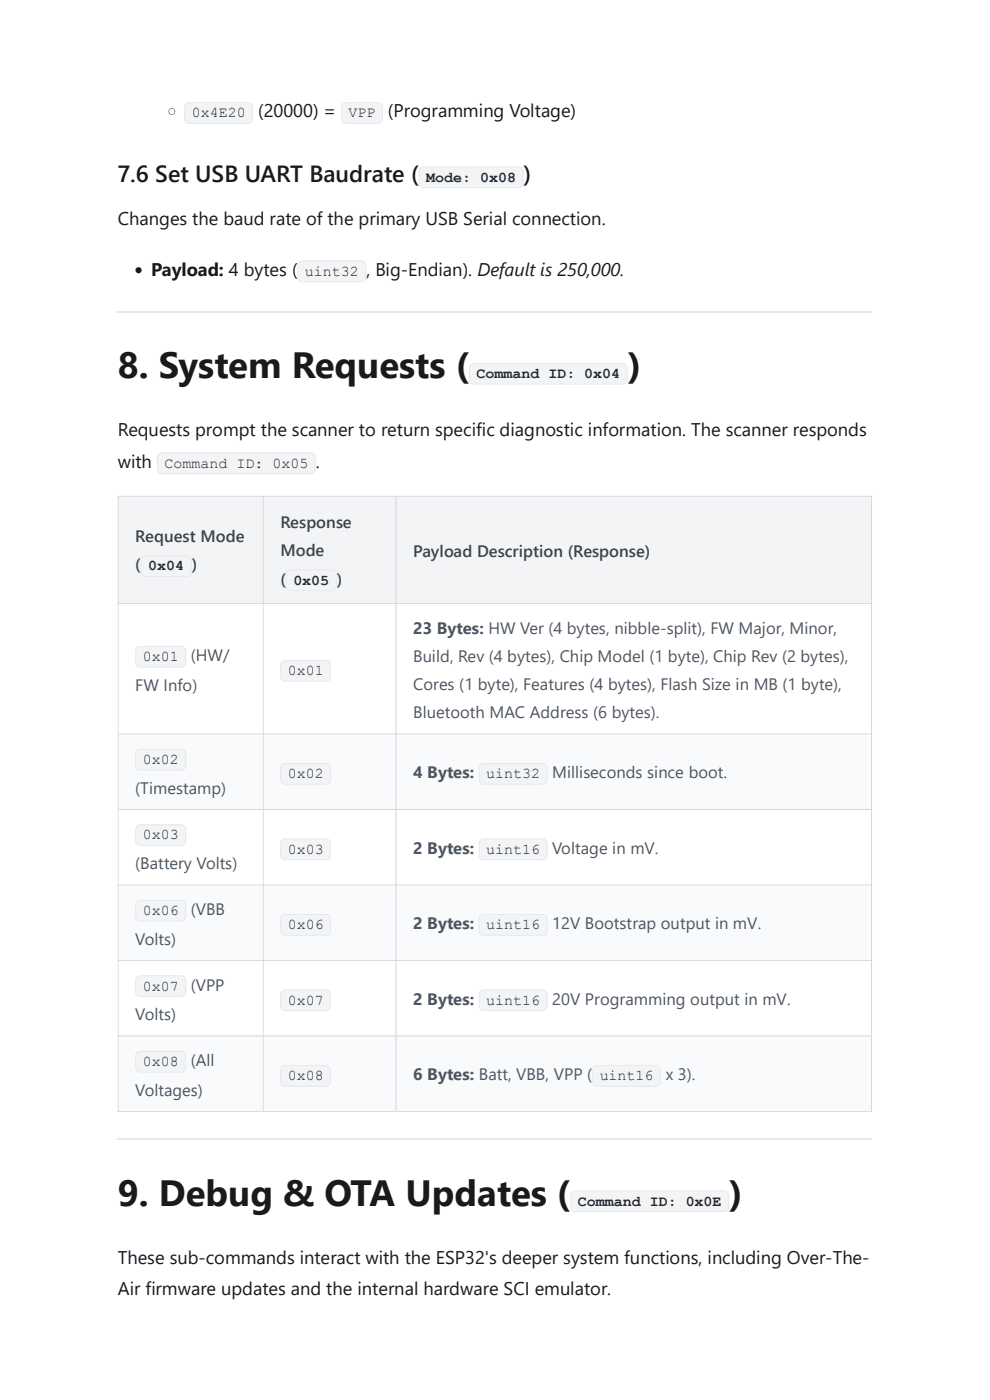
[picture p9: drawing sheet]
<svg xmlns="http://www.w3.org/2000/svg" width="210mm" height="297mm" viewBox="0 0 210 297" stroke-linecap="round" stroke-linejoin="round" font-family="sans-serif">
<path d="M25 66.1h160" fill="none" stroke="#e5e7eb" stroke-width=".34"/>
<path d="M25.1 105.3h58.9v22.7h-58.9z" fill-rule="evenodd" fill="#f3f4f6"/>
<path d="M84 105.3h100.9v22.7h-100.9z" fill="#f3f4f6"/>
<g fill="#f9fafb">
<path d="M25.1 155.7h58.9v16h-58.9z" fill-rule="evenodd"/>
<path d="M25.1 187.7h58.9v16.1h-58.9z" fill-rule="evenodd"/>
<path d="M25.1 219.8h58.9v16h-58.9z" fill-rule="evenodd"/>
</g>
<g fill="#f9fafb">
<path d="M84 155.7h100.9v16h-100.9z"/>
<path d="M84 187.7h100.9v16.1h-100.9z"/>
<path d="M84 219.8h100.9v16h-100.9z"/>
</g>
<g fill="#d1d5db">
<path d="M25 105.2h.1v130.7h-.1zM55.8 105.2h.1v130.5h-.1zM83.9 105.2h.2v130.5h-.2zM184.8 105.2h.2v130.7h-.2z" fill-rule="evenodd"/>
<path d="M25 105.2h30.8v.2h-30.8zM55.9 105.2h28v.2h-28zM84.1 105.2h100.9v.2h-100.9zM25 127.9h160v.2h-160zM25 155.6h160v.2h-160zM25 171.6h160v.2h-160zM25 187.7h160v.1h-160zM25 203.7h160v.1h-160zM25 219.7h160v.2h-160zM25 235.7h160v.2h-160z" fill-rule="evenodd"/>
</g>
<path d="M25 241.7h160" fill="none" stroke="#e5e7eb" stroke-width=".38"/>
<path d="M35.8 23.6a.7 .7 0 0 1 1.4 0 .7 .7 0 0 1-1.4 0zM35.8 23.7a.65 .65 0 0 0 1.3 0 .65 .65 0 0 0-1.3 0z" fill="#1a1a1a"/>
<path d="M39.1 21.7h14.6v4.6h-14.6z" fill="#f3f4f6"/>
<path d="M39.3 22.1l.8-.4h12.5a1.07 1.07 0 0 1 1.1 1v2.5a1.08 1.08 0 0 1-1.1 1.1h-12.5a1.1 1.1 0 0 1-1-1.1v-2.5zM39.5 22.1l-.2 .6v2.5a.85 .85 0 0 0 .8 .9h12.5a.86 .86 0 0 0 .9-.9v-2.5a.89 .89 0 0 0-.9-.9h-12.5z" fill="#e5e7eb"/>
<path d="M72.3 21.7h8.9v4.6h-8.9z" fill="#f3f4f6"/>
<path d="M72.8 21.9l.6-.2h6.8a1.1 1.1 0 0 1 1 1v2.5a1.1 1.1 0 0 1-1 1.1h-6.8a1.07 1.07 0 0 1-1.1-1.1v-2.5zM72.8 22.1l-.3 .6v2.5a.86 .86 0 0 0 .9 .9h6.8a.89 .89 0 0 0 .9-.9v-2.5a.92 .92 0 0 0-.9-.9h-6.8z" fill="#e5e7eb"/>
<path d="M88.8 35.3h22.2v4.6h-22.2z" fill="#f3f4f6"/>
<path d="M89 35.8l.9-.5h20.1a1.05 1.05 0 0 1 1 1.1v2.5a1.05 1.05 0 0 1-1 1h-20.1a1.05 1.05 0 0 1-1.1-1v-2.5zM89.3 35.8l-.3 .6v2.5a.89 .89 0 0 0 .9 .9h20.1a.87 .87 0 0 0 .9-.9v-2.5a.87 .87 0 0 0-.9-.9h-20.1z" fill="#e5e7eb"/>
<circle cx="29.4" cy="57.3" r=".65" fill="#1a1a1a"/>
<path d="M63.1 55.3h14.6v4.6h-14.6z" fill="#f3f4f6"/>
<path d="M63.5 55.5l.6-.2h12.5a1.07 1.07 0 0 1 1.1 1v2.5a1.05 1.05 0 0 1-1.1 1.1h-12.5a1.05 1.05 0 0 1-1-1.1v-2.5zM63.5 55.7l-.3 .6v2.5a.92 .92 0 0 0 .9 .9h12.5a.89 .89 0 0 0 .9-.9v-2.5a.86 .86 0 0 0-.9-.8h-12.5z" fill="#e5e7eb"/>
<path d="M99.5 77h33.6v4.6h-33.6z" fill="#f3f4f6"/>
<path d="M99.7 77.4l.8-.4h31.6a1.05 1.05 0 0 1 1 1.1v2.4a1.05 1.05 0 0 1-1 1.1h-31.6a1.08 1.08 0 0 1-1-1.1v-2.4zM99.9 77.4l-.2 .7v2.4a.89 .89 0 0 0 .8 .9h31.6a.89 .89 0 0 0 .9-.9v-2.4a.87 .87 0 0 0-.9-.9h-31.6z" fill="#e5e7eb"/>
<path d="M33.3 96h33.6v4.6h-33.6z" fill="#f3f4f6"/>
<path d="M33.5 96.4l.8-.4h31.6a1.07 1.07 0 0 1 1 1v2.5a1.08 1.08 0 0 1-1 1.1h-31.6a1.1 1.1 0 0 1-1-1.1v-2.5zM33.7 96.4l-.2 .6v2.5a.85 .85 0 0 0 .8 .9h31.6a.86 .86 0 0 0 .9-.9v-2.5a.89 .89 0 0 0-.9-.9h-31.6z" fill="#e5e7eb"/>
<path d="M29.8 117.8h10.8v4.6h-10.8z" fill="#f3f4f6"/>
<path d="M30 118.2l.9-.4h8.7a1.05 1.05 0 0 1 1 1.1v2.4a1.05 1.05 0 0 1-1 1.1h-8.7a1.05 1.05 0 0 1-1.1-1.1v-2.4zM30.3 118.3l-.3 .6v2.4a.89 .89 0 0 0 .9 .9h8.7a.87 .87 0 0 0 .9-.9v-2.4a.89 .89 0 0 0-.9-.9h-8.7z" fill="#e5e7eb"/>
<path d="M60.6 120.8h10.8v4.6h-10.8z" fill="#f3f4f6"/>
<path d="M60.8 121.2l.9-.4h8.7a1.05 1.05 0 0 1 1 1.1v2.4a1.05 1.05 0 0 1-1 1.1h-8.7a1.05 1.05 0 0 1-1.1-1.1v-2.4zM61.1 121.2l-.3 .7v2.4a.89 .89 0 0 0 .9 .9h8.7a.87 .87 0 0 0 .8-.9v-2.4a.87 .87 0 0 0-.8-.9h-8.7z" fill="#e5e7eb"/>
<path d="M28.7 137h10.8v4.6h-10.8z" fill="#f3f4f6"/>
<path d="M28.9 137.5l.9-.5h8.6a1.08 1.08 0 0 1 1.1 1.1v2.4a1.07 1.07 0 0 1-1.1 1.1h-8.6a1.05 1.05 0 0 1-1.1-1.1v-2.4zM29.1 137.5l-.2 .6v2.4a.87 .87 0 0 0 .9 .9h8.6a.86 .86 0 0 0 .9-.9v-2.4a.86 .86 0 0 0-.9-.9h-8.6z" fill="#e5e7eb"/>
<path d="M59.4 140h10.8v4.6h-10.8z" fill="#f3f4f6"/>
<path d="M59.7 140.5l.8-.5h8.7a1.05 1.05 0 0 1 1 1.1v2.5a1.05 1.05 0 0 1-1 1h-8.7a1.08 1.08 0 0 1-1.1-1v-2.5zM59.9 140.5l-.3 .6v2.5a.86 .86 0 0 0 .9 .8h8.7a.87 .87 0 0 0 .9-.8v-2.5a.87 .87 0 0 0-.9-.9h-8.7z" fill="#e5e7eb"/>
<path d="M28.7 158.9h10.8v4.5h-10.8z" fill="#f3f4f6"/>
<path d="M28.9 159.3l.9-.4h8.6a1.08 1.08 0 0 1 1.1 1v2.5a1.07 1.07 0 0 1-1.1 1h-8.6a1.05 1.05 0 0 1-1.1-1v-2.5zM29.1 159.3l-.2 .6v2.5a.87 .87 0 0 0 .9 .9h8.6a.86 .86 0 0 0 .9-.9v-2.5a.89 .89 0 0 0-.9-.9h-8.6z" fill="#e5e7eb"/>
<path d="M59.4 161.9h10.8v4.6h-10.8z" fill="#f3f4f6"/>
<path d="M59.7 162.3l.8-.4h8.7a1.05 1.05 0 0 1 1 1v2.5a1.05 1.05 0 0 1-1 1.1h-8.7a1.08 1.08 0 0 1-1.1-1.1v-2.5zM59.9 162.3l-.3 .6v2.5a.86 .86 0 0 0 .9 .9h8.7a.87 .87 0 0 0 .9-.9v-2.5a.87 .87 0 0 0-.9-.8h-8.7z" fill="#e5e7eb"/>
<path d="M101.6 161.9h14.6v4.6h-14.6z" fill="#f3f4f6"/>
<path d="M101.8 162.3l.8-.4h12.5a1.08 1.08 0 0 1 1.1 1v2.5a1.07 1.07 0 0 1-1.1 1.1h-12.5a1.05 1.05 0 0 1-1-1.1v-2.5zM102 162.3l-.3 .6v2.5a.87 .87 0 0 0 .9 .9h12.5a.86 .86 0 0 0 .9-.9v-2.5a.86 .86 0 0 0-.9-.8h-12.5z" fill="#e5e7eb"/>
<path d="M28.7 174.9h10.8v4.6h-10.8z" fill="#f3f4f6"/>
<path d="M29.1 175.1l.7-.2h8.6a1.1 1.1 0 0 1 1.1 1v2.5a1.07 1.07 0 0 1-1.1 1.1h-8.6a1.05 1.05 0 0 1-1.1-1.1v-2.5zM29.1 175.3l-.2 .6v2.5a.89 .89 0 0 0 .9 .9h8.6a.89 .89 0 0 0 .9-.9v-2.5a.85 .85 0 0 0-.9-.8h-8.6z" fill="#e5e7eb"/>
<path d="M59.4 177.9h10.8v4.6h-10.8z" fill="#f3f4f6"/>
<path d="M59.7 178.3l.8-.4h8.7a1.07 1.07 0 0 1 1 1v2.5a1.08 1.08 0 0 1-1 1.1h-8.7a1.1 1.1 0 0 1-1.1-1.1v-2.5zM59.9 178.3l-.3 .6v2.5a.85 .85 0 0 0 .9 .9h8.7a.86 .86 0 0 0 .9-.9v-2.5a.89 .89 0 0 0-.9-.8h-8.7z" fill="#e5e7eb"/>
<path d="M101.6 177.9h14.6v4.6h-14.6z" fill="#f3f4f6"/>
<path d="M102 178.1l.6-.2h12.5a1.1 1.1 0 0 1 1.1 1v2.5a1.1 1.1 0 0 1-1.1 1.1h-12.5a1.07 1.07 0 0 1-1-1.1v-2.5zM102 178.3l-.3 .6v2.5a.86 .86 0 0 0 .9 .9h12.5a.85 .85 0 0 0 .9-.9v-2.5a.89 .89 0 0 0-.9-.8h-12.5z" fill="#e5e7eb"/>
<path d="M28.7 190.9h10.8v4.6h-10.8z" fill="#f3f4f6"/>
<path d="M28.9 191.4l.9-.5h8.6a1.08 1.08 0 0 1 1.1 1.1v2.4a1.07 1.07 0 0 1-1.1 1.1h-8.6a1.05 1.05 0 0 1-1.1-1.1v-2.4zM29.1 191.3l-.2 .7v2.4a.87 .87 0 0 0 .9 .9h8.6a.86 .86 0 0 0 .9-.9v-2.4a.86 .86 0 0 0-.9-.9h-8.6z" fill="#e5e7eb"/>
<path d="M59.4 193.9h10.8v4.6h-10.8z" fill="#f3f4f6"/>
<path d="M59.7 194.4l.8-.5h8.7a1.05 1.05 0 0 1 1 1.1v2.4a1.05 1.05 0 0 1-1 1.1h-8.7a1.08 1.08 0 0 1-1.1-1.1v-2.4zM59.9 194.4l-.3 .6v2.4a.89 .89 0 0 0 .9 .9h8.7a.89 .89 0 0 0 .9-.9v-2.4a.87 .87 0 0 0-.9-.9h-8.7z" fill="#e5e7eb"/>
<path d="M101.6 193.9h14.6v4.6h-14.6z" fill="#f3f4f6"/>
<path d="M101.8 194.4l.8-.5h12.5a1.08 1.08 0 0 1 1.1 1.1v2.4a1.07 1.07 0 0 1-1.1 1.1h-12.5a1.05 1.05 0 0 1-1-1.1v-2.4zM102 194.4l-.3 .6v2.4a.89 .89 0 0 0 .9 .9h12.5a.89 .89 0 0 0 .9-.9v-2.4a.86 .86 0 0 0-.9-.9h-12.5z" fill="#e5e7eb"/>
<path d="M28.7 206.9h10.8v4.6h-10.8z" fill="#f3f4f6"/>
<path d="M28.9 207.4l.9-.5h8.6a1.08 1.08 0 0 1 1.1 1.1v2.4a1.07 1.07 0 0 1-1.1 1.1h-8.6a1.05 1.05 0 0 1-1.1-1.1v-2.4zM29.1 207.4l-.2 .6v2.4a.87 .87 0 0 0 .9 .9h8.6a.86 .86 0 0 0 .9-.9v-2.4a.89 .89 0 0 0-.9-.9h-8.6z" fill="#e5e7eb"/>
<path d="M59.4 209.9h10.8v4.6h-10.8z" fill="#f3f4f6"/>
<path d="M59.7 210.4l.8-.5h8.7a1.05 1.05 0 0 1 1 1.1v2.4a1.05 1.05 0 0 1-1 1.1h-8.7a1.08 1.08 0 0 1-1.1-1.1v-2.4zM59.9 210.4l-.3 .6v2.4a.86 .86 0 0 0 .9 .9h8.7a.87 .87 0 0 0 .9-.9v-2.4a.87 .87 0 0 0-.9-.9h-8.7z" fill="#e5e7eb"/>
<path d="M101.6 209.9h14.6v4.6h-14.6z" fill="#f3f4f6"/>
<path d="M101.8 210.4l.8-.5h12.5a1.08 1.08 0 0 1 1.1 1.1v2.4a1.07 1.07 0 0 1-1.1 1.1h-12.5a1.05 1.05 0 0 1-1-1.1v-2.4zM102 210.4l-.3 .6v2.4a.87 .87 0 0 0 .9 .9h12.5a.86 .86 0 0 0 .9-.9v-2.4a.86 .86 0 0 0-.9-.9h-12.5z" fill="#e5e7eb"/>
<path d="M28.7 222.9h10.8v4.6h-10.8z" fill="#f3f4f6"/>
<path d="M29.1 223.1l.7-.2h8.6a1.1 1.1 0 0 1 1.1 1.1v2.5a1.07 1.07 0 0 1-1.1 1h-8.6a1.05 1.05 0 0 1-1.1-1v-2.5zM29.1 223.4l-.2 .6v2.5a.89 .89 0 0 0 .9 .9h8.6a.89 .89 0 0 0 .9-.9v-2.5a.85 .85 0 0 0-.9-.9h-8.6z" fill="#e5e7eb"/>
<path d="M59.4 225.9h10.8v4.6h-10.8z" fill="#f3f4f6"/>
<path d="M59.7 226.4l.8-.5h8.7a1.07 1.07 0 0 1 1 1.1v2.5a1.08 1.08 0 0 1-1 1h-8.7a1.1 1.1 0 0 1-1.1-1v-2.5zM59.9 226.4l-.3 .6v2.5a.85 .85 0 0 0 .9 .8h8.7a.86 .86 0 0 0 .9-.8v-2.5a.89 .89 0 0 0-.9-.9h-8.7z" fill="#e5e7eb"/>
<path d="M125.6 225.9h14.6v4.6h-14.6z" fill="#f3f4f6"/>
<path d="M125.8 226.4l.9-.5h12.4a1.07 1.07 0 0 1 1.1 1.1v2.5a1.08 1.08 0 0 1-1.1 1h-12.4a1.1 1.1 0 0 1-1.1-1v-2.5zM126 226.4l-.2 .6v2.5a.89 .89 0 0 0 .9 .8h12.4a.86 .86 0 0 0 .9-.8v-2.5a.89 .89 0 0 0-.9-.9h-12.4z" fill="#e5e7eb"/>
<path d="M121 252.6h33.6v4.5h-33.6z" fill="#f3f4f6"/>
<path d="M121.2 253l.8-.4h31.6a1.05 1.05 0 0 1 1 1v2.5a1.05 1.05 0 0 1-1 1h-31.6a1.05 1.05 0 0 1-1-1v-2.5zM121.4 253l-.2 .6v2.5a.89 .89 0 0 0 .8 .9h31.6a.87 .87 0 0 0 .9-.9v-2.5a.89 .89 0 0 0-.9-.9h-31.6z" fill="#e5e7eb"/>
<g font-size="7.7" fill="#1a1a1a">
<text x="25" y="80.2">8. System Requests (</text>
<text x="133.2" y="80.2">)</text>
<text x="25" y="255.8">9. Debug &amp; OTA Updates (</text>
<text x="154.7" y="255.8">)</text>
</g>
<g font-size="5" fill="#1a1a1a">
<text x="25" y="38.5">7.6 Set USB UART Baudrate (</text>
<text x="111.1" y="38.5">)</text>
</g>
<g font-size="3.9" fill="#1a1a1a">
<text x="54.8" y="24.9">(20000) =</text>
<text x="82.3" y="24.9">(Programming Voltage)</text>
<text x="25" y="47.7">Changes the baud rate of the primary USB Serial connection.</text>
<text x="32" y="58.5">Payload: 4 bytes (</text>
<text x="77.7" y="58.5">, Big-Endian). Default is 250,000.</text>
<text x="25" y="92.6">Requests prompt the scanner to return specific diagnostic information. The scanner responds</text>
<text x="25" y="99.2">with</text>
<text x="67" y="99.2">.</text>
<text x="25" y="268.2">These sub-commands interact with the ESP32's deeper system functions, including Over-The-</text>
<text x="25" y="274.7">Air firmware updates and the internal hardware SCI emulator.</text>
</g>
<g font-size="3.5" fill="#374151">
<text x="59.5" y="112">Response</text>
<text x="28.7" y="115">Request Mode</text>
<text x="59.5" y="118">Mode</text>
<text x="87.6" y="118.2">Payload Description (Response)</text>
<text x="28.7" y="121">(</text>
<text x="40.7" y="121">)</text>
<text x="59.5" y="124">(</text>
<text x="71.5" y="124">)</text>
</g>
<g font-size="3.5" fill="#4b5563">
<text x="87.6" y="134.4">23 Bytes: HW Ver (4 bytes, nibble-split), FW Major, Minor,</text>
<text x="40.5" y="140.2">(HW/</text>
<text x="87.6" y="140.4">Build, Rev (4 bytes), Chip Model (1 byte), Chip Rev (2 bytes),</text>
<text x="28.7" y="146.6">FW Info)</text>
<text x="87.6" y="146.4">Cores (1 byte), Features (4 bytes), Flash Size in MB (1 byte),</text>
<text x="87.6" y="152.4">Bluetooth MAC Address (6 bytes).</text>
<text x="87.6" y="165.1">4 Bytes:</text>
<text x="117.1" y="165.1">Milliseconds since boot.</text>
<text x="28.7" y="168.4">(Timestamp)</text>
<text x="28.7" y="184.4">(Battery Volts)</text>
<text x="87.6" y="181.1">2 Bytes:</text>
<text x="117.1" y="181.1">Voltage in mV.</text>
<text x="40.5" y="194.1">(VBB</text>
<text x="87.6" y="197.1">2 Bytes:</text>
<text x="117.1" y="197.1">12V Bootstrap output in mV.</text>
<text x="28.7" y="200.4">Volts)</text>
<text x="40.5" y="210.1">(VPP</text>
<text x="87.6" y="213.1">2 Bytes:</text>
<text x="117.1" y="213.1">20V Programming output in mV.</text>
<text x="28.7" y="216.4">Volts)</text>
<text x="40.5" y="226.1">(All</text>
<text x="28.7" y="232.5">Voltages)</text>
<text x="87.6" y="229.1">6 Bytes: Batt, VBB, VPP (</text>
<text x="141.2" y="229.1">x 3).</text>
</g>
<g font-size="3.2" fill="#1f2937">
<text x="40.7" y="24.9">0x4E20</text>
<text x="74" y="24.9">VPP</text>
<text x="90.4" y="38.5">Mode: 0x08</text>
<text x="64.7" y="58.5">uint32</text>
<text x="101.1" y="80.2">Command ID: 0x04</text>
<text x="34.9" y="99.2">Command ID: 0x05</text>
<text x="31.5" y="121">0x04</text>
<text x="62.2" y="124">0x05</text>
<text x="30.3" y="140.2">0x01</text>
<text x="61" y="143.2">0x01</text>
<text x="30.3" y="162.1">0x02</text>
<text x="61" y="165.1">0x02</text>
<text x="103.2" y="165.1">uint32</text>
<text x="30.3" y="178.1">0x03</text>
<text x="61" y="181.1">0x03</text>
<text x="103.2" y="181.1">uint16</text>
<text x="30.3" y="194.1">0x06</text>
<text x="61" y="197.1">0x06</text>
<text x="103.2" y="197.1">uint16</text>
<text x="30.3" y="210.1">0x07</text>
<text x="61" y="213.1">0x07</text>
<text x="103.2" y="213.1">uint16</text>
<text x="30.3" y="226.1">0x08</text>
<text x="61" y="229.2">0x08</text>
<text x="127.2" y="229.2">uint16</text>
<text x="122.6" y="255.8">Command ID: 0x0E</text>
</g>
</svg>
